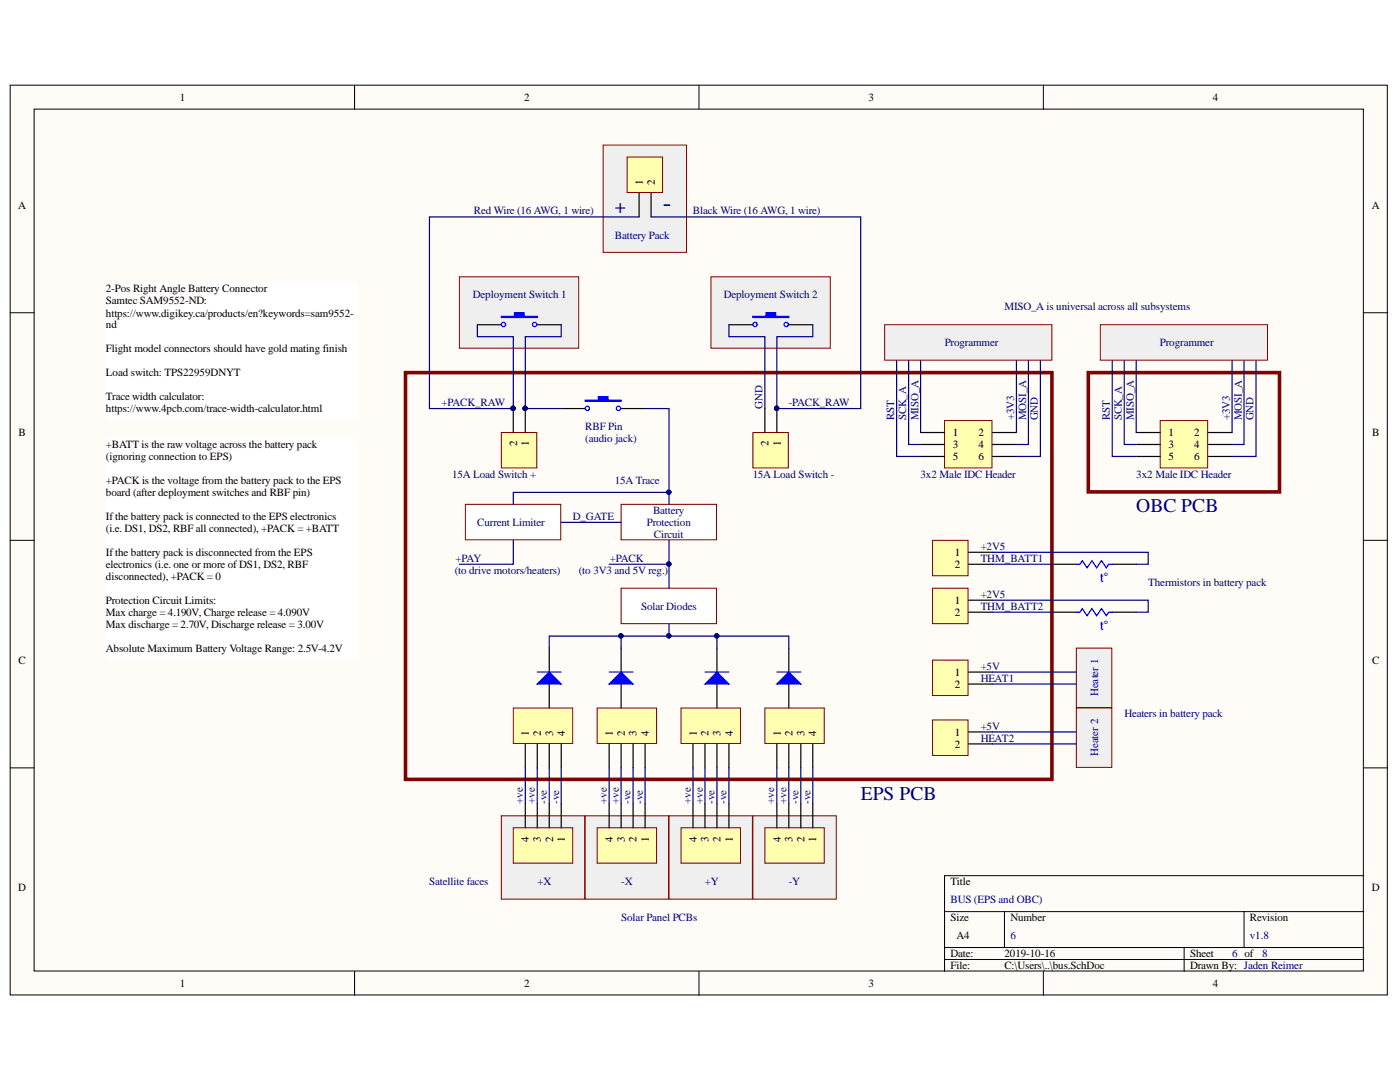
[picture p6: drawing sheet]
<svg xmlns="http://www.w3.org/2000/svg" width="279mm" height="216mm" viewBox="0 0 279 216" stroke-linecap="round" stroke-linejoin="round" font-family="sans-serif">
<g fill="#fffcf8" stroke="#000" stroke-width=".2">
<path d="M2 17h274.9v181.5h-274.9z"/>
<path d="M6.8 21.8h265.3v172h-265.3z"/>
</g>
<g fill="none" stroke="#000" stroke-width=".2">
<path d="M70.8 17v4.8M139.5 17v4.8M208.2 17v4.8M2 62.4h4.8M272.2 62.4h4.8M2 107.8h4.8M272.2 107.8h4.8M2 153.2h4.8M272.2 153.2h4.8M272.2 174.7h-83.7v19.1M70.8 193.8v4.8M139.5 193.8v4.8"/>
<path d="M188.5 181.9h83.7M188.5 189.1h83.7M188.5 191.5h83.7M200.5 181.9v7.2M208.2 193.8v4.8M236.3 189.1v4.7M248.3 181.9v7.2"/>
</g>
<g fill="#efefef" stroke="#800000" stroke-width=".2">
<path d="M120.4 28.9h16.6v21.5h-16.6z"/>
<path d="M176.6 64.8h33.3v7.1h-33.3z"/>
<path d="M141.9 55.2h23.8v14.3h-23.8z"/>
<path d="M91.7 55.2h23.8v14.3h-23.8z"/>
</g>
<path d="M188.5 83.9h9.5v9.5h-9.5z" fill="#ffffb0" stroke="#800000" stroke-width=".2"/>
<path d="M183.7 86.3h4.8M183.7 88.7h4.8M183.7 91.1h4.8M198.1 86.3h4.8M198.1 88.7h4.8M198.1 91.1h4.8" fill="none" stroke="#000" stroke-width=".24"/>
<path d="M100.1 86.3h7v7.1h-7z" fill="#ffffb0" stroke="#800000" stroke-width=".2"/>
<circle cx="104.8" cy="81.5" r=".43" fill="#000080" stroke="#000080" stroke-width=".2"/>
<path d="M95.3 64.8h4.8M107.2 64.8h4.8" fill="none" stroke="#000" stroke-width=".24"/>
<path d="M100.1 63.1h2.6v-.7h1.9v.7h2.6v.3h-7.1z" fill-rule="evenodd" fill="#00f"/>
<g fill="none" stroke="#00f" stroke-width=".24">
<path d="M100.1 63.1h2.6v-.7h1.9v.7h2.6v.3h-7.1z"/>
<circle cx="100.5" cy="64.7" r=".43"/>
<circle cx="106.7" cy="64.7" r=".43"/>
</g>
<path d="M150.3 86.3h7v7.1h-7z" fill="#ffffb0" stroke="#800000" stroke-width=".2"/>
<path d="M145.5 64.8h4.8M157.4 64.8h4.8M152.6 81.5v4.8M155 81.5v4.8" fill="none" stroke="#000" stroke-width=".24"/>
<circle cx="155" cy="81.5" r=".43" fill="#000080" stroke="#000080" stroke-width=".2"/>
<path d="M150.3 63.1h2.6v-.7h1.9v.7h2.6v.3h-7.1z" fill-rule="evenodd" fill="#00f"/>
<g fill="none" stroke="#00f" stroke-width=".24">
<path d="M150.3 63.1h2.6v-.7h1.9v.7h2.6v.3h-7.1z"/>
<circle cx="150.7" cy="64.7" r=".43"/>
<circle cx="156.9" cy="64.7" r=".43"/>
</g>
<path d="M125.2 31.3h7v7.1h-7z" fill="#ffffb0" stroke="#800000" stroke-width=".2"/>
<path d="M127.5 38.5v4.8M129.9 38.5v4.8M112 81.5h4.8M124 81.5h4.7" fill="none" stroke="#000" stroke-width=".24"/>
<path d="M116.8 79.9h2.6v-.8h1.9v.8h2.7v.2h-7.2z" fill-rule="evenodd" fill="#00f"/>
<g fill="none" stroke="#00f" stroke-width=".24">
<path d="M116.8 79.9h2.6v-.8h1.9v.8h2.7v.2h-7.2z"/>
<circle cx="117.2" cy="81.5" r=".43"/>
<circle cx="123.4" cy="81.5" r=".43"/>
</g>
<path d="M124 100.6h19v7.1h-19z" fill="#fff" stroke="#800000" stroke-width=".2"/>
<path d="M102.4 141.3h11.9v7h-11.9z" fill="#ffffb0" stroke="#800000" stroke-width=".2"/>
<path d="M104.8 148.4v4.8M107.2 148.4v4.8M109.6 148.4v4.8M112 148.4v4.8" fill="none" stroke="#000" stroke-width=".24"/>
<path d="M124 117.4h19v7h-19z" fill="#fff" stroke="#800000" stroke-width=".2"/>
<g fill="#efefef" stroke="#800000" stroke-width=".2">
<path d="M100.1 162.8h16.6v16.6h-16.6z"/>
<path d="M116.8 162.8h16.6v16.6h-16.6z"/>
<path d="M133.5 162.8h16.7v16.6h-16.7z"/>
<path d="M150.3 162.8h16.6v16.6h-16.6z"/>
<path d="M219.6 64.8h33.4v7.1h-33.4z"/>
</g>
<path d="M217.2 74.4h38.2v23.8h-38.2z" fill="none" stroke="#800000" stroke-width=".72"/>
<path d="M231.5 83.9h9.5v9.5h-9.5z" fill="#ffffb0" stroke="#800000" stroke-width=".2"/>
<path d="M226.8 86.3h4.7M226.8 88.7h4.7M226.8 91.1h4.7M241.1 86.3h4.8M241.1 88.7h4.8M241.1 91.1h4.8" fill="none" stroke="#000" stroke-width=".24"/>
<path d="M21.2 87.5h50.1v44.1h-50.1z" fill="#fff" stroke="#fff" stroke-width=".2"/>
<path d="M186.1 107.8h7.1v7.1h-7.1z" fill="#ffffb0" stroke="#800000" stroke-width=".2"/>
<path d="M193.3 110.2h4.8M193.3 112.6h4.8M210 112.6h4.8M222 112.6h4.8" fill="none" stroke="#000" stroke-width=".24"/>
<path d="M214.8 112.6h.7l.5-.7 1 1.4 .9-1.4 1 1.4 .9-1.4 1 1.4 .5-.7h.7" fill="none" stroke="#00f" stroke-width=".24"/>
<path d="M186.1 117.4h7.1v7h-7.1z" fill="#ffffb0" stroke="#800000" stroke-width=".2"/>
<path d="M193.3 119.8h4.8M193.3 122.2h4.8" fill="none" stroke="#000" stroke-width=".24"/>
<path d="M186.1 131.7h7.1v7.1h-7.1z" fill="#ffffb0" stroke="#800000" stroke-width=".2"/>
<path d="M193.3 134.1h4.8M193.3 136.5h4.8" fill="none" stroke="#000" stroke-width=".24"/>
<path d="M214.8 129.3h7.1v11.9h-7.1z" fill="#efefef" stroke="#800000" stroke-width=".2"/>
<path d="M186.1 143.7h7.1v7h-7.1z" fill="#ffffb0" stroke="#800000" stroke-width=".2"/>
<path d="M193.3 146.1h4.8M193.3 148.4h4.8" fill="none" stroke="#000" stroke-width=".24"/>
<path d="M214.8 141.3h7.1v11.8h-7.1z" fill="#efefef" stroke="#800000" stroke-width=".2"/>
<path d="M21.2 56.4h50.1v27.4h-50.1z" fill="#fff" stroke="#fff" stroke-width=".2"/>
<path d="M119.2 141.3h11.8v7h-11.8z" fill="#ffffb0" stroke="#800000" stroke-width=".2"/>
<path d="M121.6 148.4v4.8M124 148.4v4.8M126.3 148.4v4.8M128.7 148.4v4.8" fill="none" stroke="#000" stroke-width=".24"/>
<path d="M135.9 141.3h11.9v7h-11.9z" fill="#ffffb0" stroke="#800000" stroke-width=".2"/>
<path d="M138.3 148.4v4.8M140.7 148.4v4.8M143.1 148.4v4.8M145.5 148.4v4.8" fill="none" stroke="#000" stroke-width=".24"/>
<path d="M152.6 141.3h11.9v7h-11.9z" fill="#ffffb0" stroke="#800000" stroke-width=".2"/>
<path d="M155 148.4v4.8M157.4 148.4v4.8M159.8 148.4v4.8M162.2 148.4v4.8" fill="none" stroke="#000" stroke-width=".24"/>
<path d="M102.4 165.2h11.9v7h-11.9z" fill="#ffffb0" stroke="#800000" stroke-width=".2"/>
<path d="M104.8 160.4v4.8M107.2 160.4v4.8M109.6 160.4v4.8M112 160.4v4.8" fill="none" stroke="#000" stroke-width=".24"/>
<path d="M119.2 165.2h11.8v7h-11.8z" fill="#ffffb0" stroke="#800000" stroke-width=".2"/>
<path d="M121.6 160.4v4.8M124 160.4v4.8M126.3 160.4v4.8M128.7 160.4v4.8" fill="none" stroke="#000" stroke-width=".24"/>
<path d="M135.9 165.2h11.9v7h-11.9z" fill="#ffffb0" stroke="#800000" stroke-width=".2"/>
<path d="M138.3 160.4v4.8M140.7 160.4v4.8M143.1 160.4v4.8M145.5 160.4v4.8" fill="none" stroke="#000" stroke-width=".24"/>
<path d="M152.6 165.2h11.9v7h-11.9z" fill="#ffffb0" stroke="#800000" stroke-width=".2"/>
<path d="M109.6 129.3v4.8M109.6 136.5v4.8M210 122.2h4.8M222 122.2h4.8M155 160.4v4.8M157.4 160.4v4.8M159.8 160.4v4.8M162.2 160.4v4.8" fill="none" stroke="#000" stroke-width=".24"/>
<path d="M214.8 122.2h.7l.5-.8 1 1.5 .9-1.5 1 1.5 .9-1.5 1 1.5 .5-.7h.7" fill="none" stroke="#00f" stroke-width=".24"/>
<path d="M107.2 136.5l2.4-2.4 2.4 2.4z" fill="#00f"/>
<path d="M107.2 136.5l2.4-2.4 2.4 2.4zM107.2 134.1h4.8" fill="none" stroke="#00f" stroke-width=".24"/>
<path d="M124 129.3v4.8M124 136.5v4.8" fill="none" stroke="#000" stroke-width=".24"/>
<path d="M121.6 136.5l2.4-2.4 2.3 2.4z" fill="#00f"/>
<path d="M121.6 136.5l2.4-2.4 2.3 2.4zM121.6 134.1h4.7" fill="none" stroke="#00f" stroke-width=".24"/>
<path d="M143.1 129.3v4.8M143.1 136.5v4.8" fill="none" stroke="#000" stroke-width=".24"/>
<path d="M140.7 136.5l2.4-2.4 2.4 2.4z" fill="#00f"/>
<path d="M140.7 136.5l2.4-2.4 2.4 2.4zM140.7 134.1h4.8" fill="none" stroke="#00f" stroke-width=".24"/>
<path d="M157.4 129.3v4.8M157.4 136.5v4.8" fill="none" stroke="#000" stroke-width=".24"/>
<path d="M155 136.5l2.4-2.4 2.4 2.4z" fill="#00f"/>
<path d="M155 136.5l2.4-2.4 2.4 2.4zM155 134.1h4.8" fill="none" stroke="#00f" stroke-width=".24"/>
<path d="M92.9 100.6h19v7.1h-19z" fill="#fff" stroke="#800000" stroke-width=".2"/>
<path d="M80.9 74.4h129v81.1h-129z" fill="none" stroke="#800000" stroke-width=".72"/>
<g fill="none" stroke="#000080" stroke-width=".24">
<path d="M127.5 43.3h-41.8v38.2h16.7v-14.3h-7.1v-2.4M129.9 43.3h41.9v38.2h-16.8v-14.3h7.2v-2.4M112 64.8v2.4h-7.2v14.3h7.2M145.5 64.8v2.4h7.1v14.3M178.9 72v19.1h4.8M181.3 72v16.7h2.4M183.7 72v14.3M202.9 72v14.3M205.2 72v16.7h-2.3M207.6 72v19.1h-4.7M222 72v19.1h4.8M224.4 72v16.7h2.4"/>
<path d="M226.8 72v14.3M245.9 72v14.3M248.3 72v16.7h-2.4M250.7 72v19.1h-4.8M128.7 81.5h4.8v19.1M133.5 98.3h-31.1v2.3M102.4 107.8v4.8h-10.7M112 104.2h12M121.6 112.6h11.9M133.5 107.8v9.6M198.1 110.2h31v2.4h-2.3M198.1 119.8h31v2.4h-2.3"/>
<path d="M198.1 112.6h11.9M124 126.9h-14.4v2.4M133.5 124.5v2.4h-9.5v2.4M133.5 126.9h9.6v2.4M143.1 126.9h14.3v2.4M198.1 136.5h16.7M198.1 134.1h16.7M198.1 122.2h11.9M104.8 153.2v7.2M107.2 153.2v7.2M109.6 153.2v7.2M112 153.2v7.2"/>
<path d="M121.6 153.2v7.2M124 153.2v7.2M126.3 153.2v7.2M128.7 153.2v7.2M138.3 153.2v7.2M140.7 153.2v7.2M143.1 153.2v7.2M145.5 153.2v7.2M155 153.2v7.2M157.4 153.2v7.2M159.8 153.2v7.2M162.2 153.2v7.2"/>
<path d="M198.1 148.4h16.7M198.1 146.1h16.7"/>
</g>
<g fill="#000080" stroke="#000080" stroke-width=".2">
<circle cx="133.5" cy="126.9" r=".43"/>
<circle cx="123.9" cy="126.9" r=".43"/>
<circle cx="143" cy="126.9" r=".43"/>
<circle cx="155" cy="81.5" r=".43"/>
<circle cx="104.8" cy="81.5" r=".43"/>
<circle cx="133.5" cy="98.2" r=".43"/>
<circle cx="133.5" cy="112.5" r=".43"/>
</g>
<text font-size="5.6" fill="#000080" x="101.6" y="85.1">PIP?02</text>
<text font-size="5.2" fill="#000080" x="132.3" y="42.2">-</text>
<g font-size="3.9" fill="#000080">
<text x="122.7" y="42.5">+</text>
<text x="226.8" y="102.2">OBC PCB</text>
<text x="171.8" y="159.6">EPS PCB</text>
</g>
<g font-size="2.5" fill="#00f">
<text x="219.6" y="116.1">t°</text>
<text x="219.6" y="125.7">t°</text>
</g>
<g font-size="2.2">
<text x="35.9" y="20.1">1</text>
<text x="104.6" y="20.1">2</text>
<text x="173.3" y="20.1">3</text>
<text x="242.1" y="20.1">4</text>
<text x="3.6" y="41.6">A</text>
<text x="128.3" y="36.9" transform="rotate(-90 128.3 36.9)">1</text>
<text x="130.7" y="36.9" transform="rotate(-90 130.7 36.9)">2</text>
<text x="273.8" y="41.6">A</text>
<text x="21.1" y="58.4">2-Pos Right Angle Battery Connector</text>
<text x="21.1" y="60.7">Samtec SAM9552-ND:</text>
<text x="21.1" y="63.2">https://www.digikey.ca/products/en?keywords=sam9552-</text>
<text x="21.1" y="65.5">nd</text>
<text x="21.1" y="70.3">Flight model connectors should have gold mating finish</text>
<text x="21.1" y="75.1">Load switch: TPS22959DNYT</text>
<text x="21.1" y="79.8">Trace width calculator:</text>
<text x="21.1" y="82.3">https://www.4pcb.com/trace-width-calculator.html</text>
<text x="3.7" y="87">B</text>
<text x="21.1" y="89.4">+BATT is the raw voltage across the battery pack</text>
<text x="103.2" y="89" transform="rotate(-90 103.2 89)">2</text>
<text x="105.6" y="89" transform="rotate(-90 105.6 89)">1</text>
<text x="153.3" y="89" transform="rotate(-90 153.3 89)">2</text>
<text x="155.8" y="89" transform="rotate(-90 155.8 89)">1</text>
<text x="190.1" y="87">1</text>
<text x="190.1" y="89.4">3</text>
<text x="195.3" y="87">2</text>
<text x="195.3" y="89.4">4</text>
<text x="233.2" y="87">1</text>
<text x="233.2" y="89.4">3</text>
<text x="238.4" y="87">2</text>
<text x="238.4" y="89.4">4</text>
<text x="273.9" y="87">B</text>
<text x="21.1" y="91.8">(ignoring connection to EPS)</text>
<text x="190.1" y="91.8">5</text>
<text x="195.3" y="91.8">6</text>
<text x="233.2" y="91.8">5</text>
<text x="238.4" y="91.8">6</text>
<text x="21.1" y="96.6">+PACK is the voltage from the battery pack to the EPS</text>
<text x="21.1" y="99">board (after deployment switches and RBF pin)</text>
<text x="21.1" y="103.8">Ifthe battery pack is connected to the EPS electronics</text>
<text x="21.1" y="106.1">(i.e. DS1, DS2, RBF all connected), +PACK = +BATT</text>
<text x="21.1" y="110.9">Ifthe battery pack is disconnected from the EPS</text>
<text x="21.1" y="113.3">electronics (i.e. one or more ofDS1, DS2, RBF</text>
<text x="190.6" y="110.9">1</text>
<text x="190.6" y="113.3">2</text>
<text x="21.1" y="115.7">disconnected), +PACK = 0</text>
<text x="21.1" y="120.5">Protection Circuit Limits:</text>
<text x="21.1" y="122.9">Max charge = 4.190V, Charge release = 4.090V</text>
<text x="21.1" y="125.2">Max discharge = 2.70V, Discharge release = 3.00V</text>
<text x="190.6" y="120.5">1</text>
<text x="190.6" y="122.9">2</text>
<text x="21.1" y="130.1">Absolute Maximum Battery Voltage Range: 2.5V-4.2V</text>
<text x="3.7" y="132.4">C</text>
<text x="190.6" y="134.8">1</text>
<text x="190.6" y="137.2">2</text>
<text x="273.9" y="132.4">C</text>
<text x="105.6" y="146.8" transform="rotate(-90 105.6 146.8)">1</text>
<text x="107.9" y="146.8" transform="rotate(-90 107.9 146.8)">2</text>
<text x="110.4" y="146.8" transform="rotate(-90 110.4 146.8)">3</text>
<text x="112.7" y="146.8" transform="rotate(-90 112.7 146.8)">4</text>
<text x="122.3" y="146.8" transform="rotate(-90 122.3 146.8)">1</text>
<text x="124.7" y="146.8" transform="rotate(-90 124.7 146.8)">2</text>
<text x="127" y="146.8" transform="rotate(-90 127 146.8)">3</text>
<text x="129.5" y="146.8" transform="rotate(-90 129.5 146.8)">4</text>
<text x="139.1" y="146.8" transform="rotate(-90 139.1 146.8)">1</text>
<text x="141.4" y="146.8" transform="rotate(-90 141.4 146.8)">2</text>
<text x="143.8" y="146.8" transform="rotate(-90 143.8 146.8)">3</text>
<text x="146.2" y="146.8" transform="rotate(-90 146.2 146.8)">4</text>
<text x="155.8" y="146.8" transform="rotate(-90 155.8 146.8)">1</text>
<text x="158.2" y="146.8" transform="rotate(-90 158.2 146.8)">2</text>
<text x="160.5" y="146.8" transform="rotate(-90 160.5 146.8)">3</text>
<text x="162.9" y="146.8" transform="rotate(-90 162.9 146.8)">4</text>
<text x="190.6" y="146.8">1</text>
<text x="190.6" y="149.2">2</text>
<text x="105.6" y="167.9" transform="rotate(-90 105.6 167.9)">4</text>
<text x="107.9" y="167.9" transform="rotate(-90 107.9 167.9)">3</text>
<text x="110.4" y="167.9" transform="rotate(-90 110.4 167.9)">2</text>
<text x="112.7" y="167.9" transform="rotate(-90 112.7 167.9)">1</text>
<text x="122.3" y="167.9" transform="rotate(-90 122.3 167.9)">4</text>
<text x="124.7" y="167.9" transform="rotate(-90 124.7 167.9)">3</text>
<text x="127" y="167.9" transform="rotate(-90 127 167.9)">2</text>
<text x="129.5" y="167.9" transform="rotate(-90 129.5 167.9)">1</text>
<text x="139.1" y="167.9" transform="rotate(-90 139.1 167.9)">4</text>
<text x="141.4" y="167.9" transform="rotate(-90 141.4 167.9)">3</text>
<text x="143.8" y="167.9" transform="rotate(-90 143.8 167.9)">2</text>
<text x="146.2" y="167.9" transform="rotate(-90 146.2 167.9)">1</text>
<text x="155.8" y="167.9" transform="rotate(-90 155.8 167.9)">4</text>
<text x="158.2" y="167.9" transform="rotate(-90 158.2 167.9)">3</text>
<text x="160.5" y="167.9" transform="rotate(-90 160.5 167.9)">2</text>
<text x="162.9" y="167.9" transform="rotate(-90 162.9 167.9)">1</text>
<text x="3.6" y="177.8">D</text>
<text x="189.7" y="176.6">Title</text>
<text x="273.8" y="177.8">D</text>
<text x="189.7" y="183.8">Size</text>
<text x="201.6" y="183.8">Number</text>
<text x="249.4" y="183.8">Revision</text>
<text x="189.7" y="191">Date:</text>
<text x="190.9" y="187.4">A4</text>
<text x="200.5" y="191">2019-10-16</text>
<text x="237.5" y="191">Sheet</text>
<text x="35.9" y="196.9">1</text>
<text x="104.6" y="196.9">2</text>
<text x="173.3" y="196.9">3</text>
<text x="189.7" y="193.4">File:</text>
<text x="200.5" y="193.4">C:\Users\..\bus.SchDoc</text>
<text x="237.5" y="193.4">Drawn By: Jaden Reimer</text>
<text x="242.1" y="196.9">4</text>
</g>
<g font-size="2.2" fill="#000080">
<text x="94.6" y="42.8">Red Wire (16 AWG, 1 wire)</text>
<text x="122.7" y="47.6">Battery Pack</text>
<text x="138.3" y="42.8">Black Wire (16 AWG, 1 wire)</text>
<text x="94.4" y="59.5">Deployment Switch 1</text>
<text x="144.5" y="59.5">Deployment Switch 2</text>
<text x="200.5" y="61.9">MISO_A is universal across all subsystems</text>
<text x="188.5" y="69.1">Programmer</text>
<text x="231.5" y="69.1">Programmer</text>
<text x="88.1" y="81.1">+PACK_RAW</text>
<text x="152.2" y="81.5" transform="rotate(-90 152.2 81.5)">GND</text>
<text x="157.4" y="81.1">-PACK_RAW</text>
<text x="178.5" y="83.9" transform="rotate(-90 178.5 83.9)">RST</text>
<text x="180.8" y="83.9" transform="rotate(-90 180.8 83.9)">SCK_A</text>
<text x="183.3" y="83.9" transform="rotate(-90 183.3 83.9)">MISO_A</text>
<text x="202.4" y="83.9" transform="rotate(-90 202.4 83.9)">+3V3</text>
<text x="204.8" y="83.9" transform="rotate(-90 204.8 83.9)">MOSI_A</text>
<text x="207.1" y="83.9" transform="rotate(-90 207.1 83.9)">GND</text>
<text x="221.5" y="83.9" transform="rotate(-90 221.5 83.9)">RST</text>
<text x="223.9" y="83.9" transform="rotate(-90 223.9 83.9)">SCK_A</text>
<text x="226.3" y="83.9" transform="rotate(-90 226.3 83.9)">MISO_A</text>
<text x="245.5" y="83.9" transform="rotate(-90 245.5 83.9)">+3V3</text>
<text x="247.8" y="83.9" transform="rotate(-90 247.8 83.9)">MOSI_A</text>
<text x="250.2" y="83.9" transform="rotate(-90 250.2 83.9)">GND</text>
<text x="116.8" y="88.2">(audio jack)</text>
<text x="116.8" y="85.8">RBF Pin</text>
<text x="90.2" y="95.4">15A Load Switch +</text>
<text x="150.2" y="95.4">15A Load Switch -</text>
<text x="183.7" y="95.4">3x2 Male IDC Header</text>
<text x="226.8" y="95.4">3x2 Male IDC Header</text>
<text x="122.7" y="96.6">15A Trace</text>
<text x="95.2" y="104.9">Current Limiter</text>
<text x="114.4" y="103.8">D_GATE</text>
<text x="129.1" y="104.9">Protection</text>
<text x="130.3" y="102.6">Battery</text>
<text x="130.5" y="107.3">Circuit</text>
<text x="90.9" y="112.1">+PAY</text>
<text x="121.7" y="112.1">+PACK</text>
<text x="195.7" y="109.8">+2V5</text>
<text x="195.7" y="112.1">THM_BATT1</text>
<text x="90.8" y="114.5">(to drive motors/heaters)</text>
<text x="115.5" y="114.5">(to 3V3 and 5V reg.)</text>
<text x="195.7" y="119.3">+2V5</text>
<text x="229.1" y="116.9">Thermistors in battery pack</text>
<text x="128" y="121.7">Solar Diodes</text>
<text x="195.7" y="121.7">THM_BATT2</text>
<text x="195.7" y="136.1">HEAT1</text>
<text x="195.7" y="133.6">+5V</text>
<text x="219.2" y="138.8" transform="rotate(-90 219.2 138.8)">Heater 1</text>
<text x="224.4" y="143.2">Heaters in battery pack</text>
<text x="195.7" y="148">HEAT2</text>
<text x="195.7" y="145.6">+5V</text>
<text x="219.2" y="150.9" transform="rotate(-90 219.2 150.9)">Heater 2</text>
<text x="104.4" y="160.4" transform="rotate(-90 104.4 160.4)">+ve</text>
<text x="106.7" y="160.4" transform="rotate(-90 106.7 160.4)">+ve</text>
<text x="109.1" y="160.4" transform="rotate(-90 109.1 160.4)">-ve</text>
<text x="111.6" y="160.4" transform="rotate(-90 111.6 160.4)">-ve</text>
<text x="121.1" y="160.4" transform="rotate(-90 121.1 160.4)">+ve</text>
<text x="123.5" y="160.4" transform="rotate(-90 123.5 160.4)">+ve</text>
<text x="125.9" y="160.4" transform="rotate(-90 125.9 160.4)">-ve</text>
<text x="128.3" y="160.4" transform="rotate(-90 128.3 160.4)">-ve</text>
<text x="137.9" y="160.4" transform="rotate(-90 137.9 160.4)">+ve</text>
<text x="140.2" y="160.4" transform="rotate(-90 140.2 160.4)">+ve</text>
<text x="142.6" y="160.4" transform="rotate(-90 142.6 160.4)">-ve</text>
<text x="145" y="160.4" transform="rotate(-90 145 160.4)">-ve</text>
<text x="154.5" y="160.4" transform="rotate(-90 154.5 160.4)">+ve</text>
<text x="157" y="160.4" transform="rotate(-90 157 160.4)">+ve</text>
<text x="159.4" y="160.4" transform="rotate(-90 159.4 160.4)">-ve</text>
<text x="161.7" y="160.4" transform="rotate(-90 161.7 160.4)">-ve</text>
<text x="85.7" y="176.6">Satellite faces</text>
<text x="107.2" y="176.6">+X</text>
<text x="124" y="176.6">-X</text>
<text x="140.7" y="176.6">+Y</text>
<text x="157.4" y="176.6">-Y</text>
<text x="124" y="183.8">Solar Panel PCBs</text>
<text x="189.7" y="180.2">BUS (EPS and OBC)</text>
<text x="201.6" y="187.4">6</text>
<text x="245.9" y="191">6 of</text>
<text x="249.4" y="187.4">v1.8</text>
<text x="251.9" y="191">8</text>
</g>
</svg>
